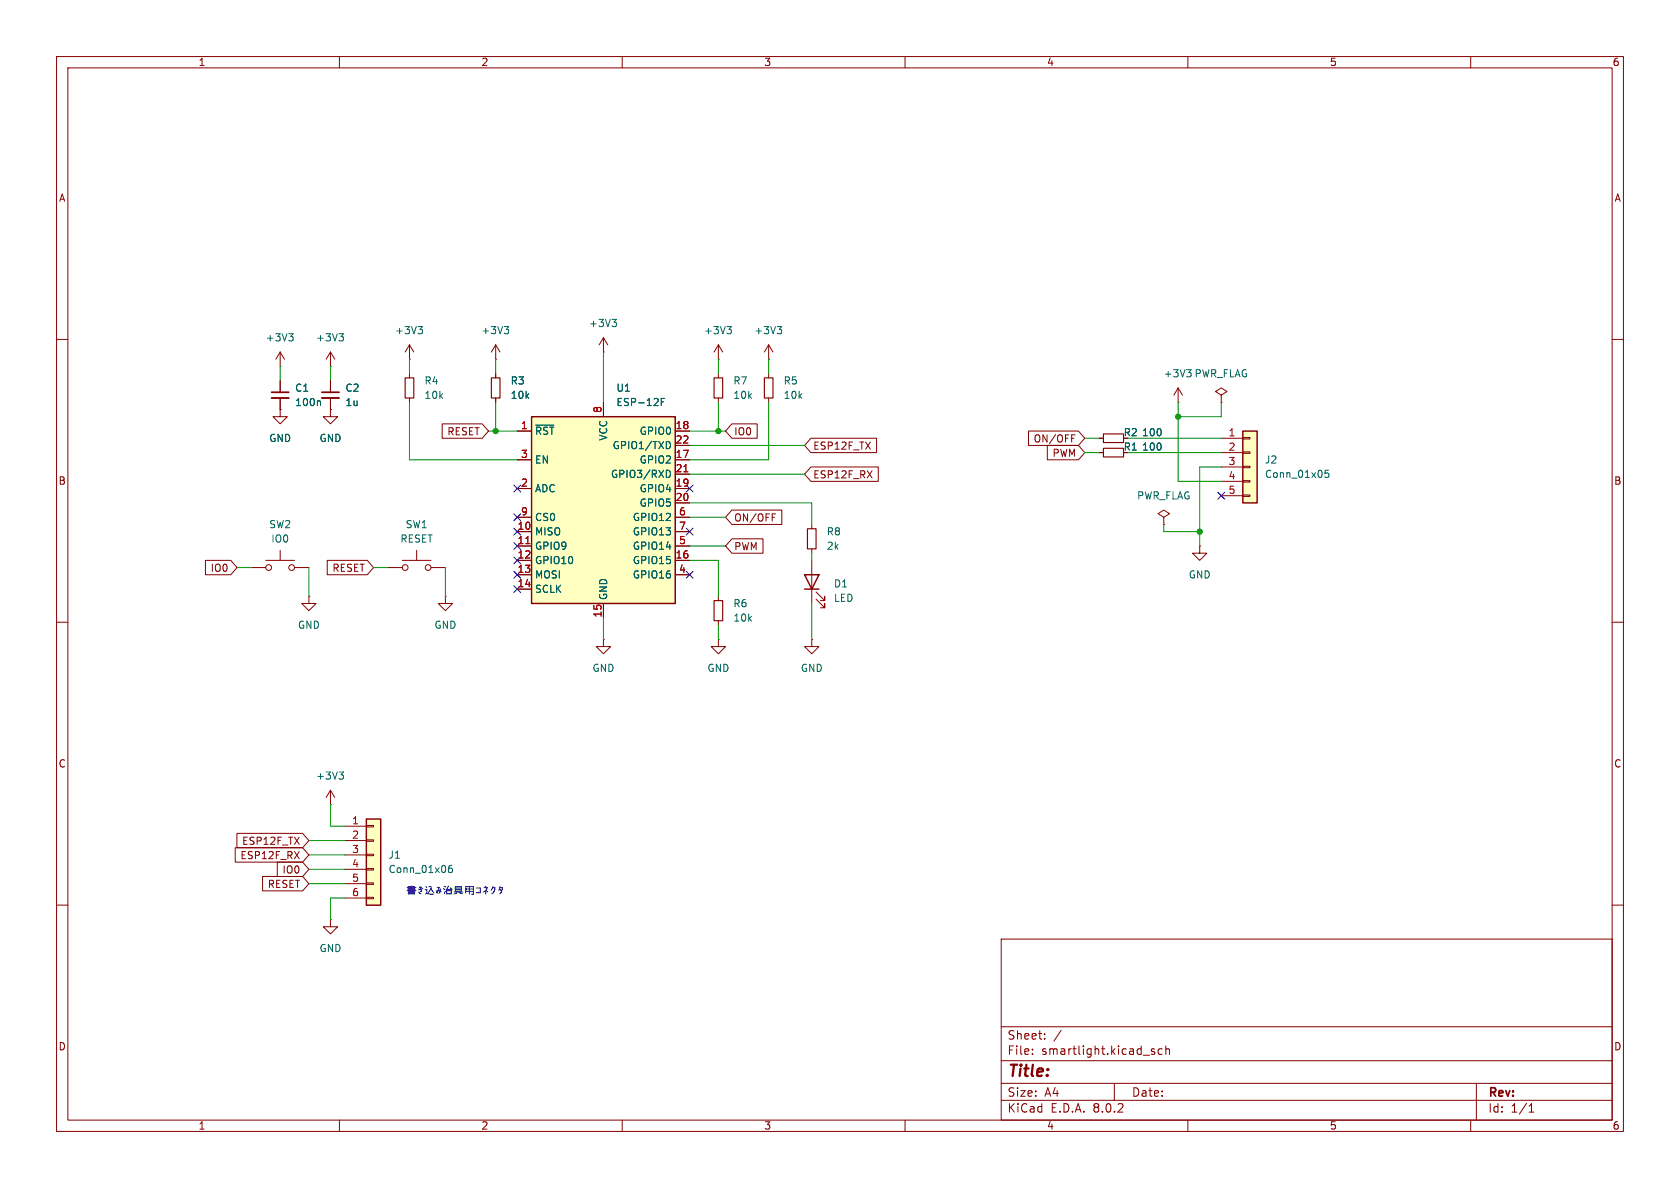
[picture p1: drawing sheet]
<svg xmlns="http://www.w3.org/2000/svg" width="297mm" height="210mm" viewBox="0 0 297 210" stroke-linecap="round" stroke-linejoin="round" font-family="sans-serif">
<g fill="none" stroke="#840000" stroke-width=".18">
<path d="M10 10h277v190h-277zM12 12h273v186h-273zM60 10v2M110 10v2M160 10v2M210 10v2M260 10v2M10 60h2M106.7 59.7l-.8 1.3M106.7 59.7v2.5M106.7 59.7l.7 1.3M285 60h2"/>
<path d="M49.5 72.4v1.3h1.3l-1.3 1.2-1.2-1.2h1.2M49.5 72.4h.1M58.4 72.4v1.3h1.3l-1.3 1.2-1.3-1.2h1.3M58.4 72.4h.1M72.4 66v.8M72.4 70.4v.7M87.6 63.5h.1M87.6 61l-.7 1.2M87.6 61v2.5M87.6 66v.8M87.6 70.4v.7M87.6 61l.8 1.2"/>
<path d="M106.7 62.2h.1M47 99.1h5.1M49.5 97.3v1.8M143.5 92.7v.8M143.5 97v.8M194.3 80h.8M10 110h2M44.4 100.3h2.6M52.1 100.3h2.5M127 113v1.3h1.3l-1.3 1.3-1.3-1.3h1.3M127 113h.1M127 105.4v.8"/>
<path d="M127 109.7v.8M143.5 113v1.3h1.3l-1.3 1.3-1.3-1.3h1.3M143.5 113h.1M285 110h2M10 160h2M285 160h2M177 166h108v32h-108zM60 198v2M110 198v2M160 198v2M177 194.5h108M177 191.5h108"/>
<path d="M177 187.5h108M177 181.5h108M182.5 186.3v.1M182.5 185.5v.1M184.7 183.6v.1M184.7 182.8v.1M187.6 182.1l-1.3 2M197 191.5v3M203.6 185.8l.5 .2 .1 .2-.2 .2-.5-.1M203.6 185.5h.5M205.5 185.5l-.5-.1-.3 .3v.4l.2 .2h.6M206.1 185.5l.2-.1 .4 .1v.9"/>
<path d="M206.1 184.9v1.5M210 198v2M260 198v2M261 191.5v6.5M270.3 196.6h.9M270.3 195.5l.4-.4v1.5"/>
<circle cx="47.5" cy="100.3" r=".51"/>
<circle cx="51.6" cy="100.3" r=".51"/>
</g>
<path d="M89.1 57.7h.8l-.4 .5M89.7 58.2l.2 .3v.3l-.2 .2M108.2 56.5h.8l-.4 .4M108.7 56.9l.3 .3v.3l-.3 .2" fill="none" stroke="#006464" stroke-width=".18"/>
<path d="M71.6 66.8h1.6v3.6h-1.6zM86.9 66.8h1.5v3.6h-1.5zM195.1 79.2h3.5v1.6h-3.5zM142.7 93.5h1.6v3.5h-1.6zM126.2 106.2h1.6v3.5h-1.6z" fill="none" stroke="#840000" stroke-width=".2"/>
<path d="M94 73.7h25.4v33h-25.4z" fill="#ffffc2"/>
<path d="M94 73.7h25.4v33h-25.4zM142.2 101.6h2.6l-1.3 2.5zM142.2 104.1h2.6" fill="none" stroke="#840000" stroke-width=".25"/>
<g fill="none" stroke="#840000" stroke-width=".18">
<path d="M58.4 67.3v2M58.4 70.4v2M72.4 63.5h.1M72.4 61l-.8 1.2M72.4 61v2.5M72.4 61l.8 1.2M91.4 76.2h2.6M106.7 71.1v2.6M119.4 76.2h2.5M119.4 78.7h2.5M135.9 63.5h.1M135.9 61l-.8 1.2"/>
<path d="M135.9 61v2.5M135.9 66v.8M135.9 70.4v.7M135.9 61l.8 1.2M208.3 71.1h.1M208.3 68.6l-.8 1.3M208.3 68.6v2.5M208.3 68.6l.7 1.3M215.9 69.9l1-.7-1-.6-1 .6 1 .7v1.2M215.9 71.1h.1M71.1 99.1h5.1M73.7 97.3v1.8"/>
<path d="M91.4 94h2.6M91.4 96.5h2.6M91.4 99.1h2.6M91.4 81.3h2.6M91.4 86.4h2.6M91.4 91.4h2.6M119.4 94h2.5M119.4 96.5h2.5M119.4 99.1h2.5M119.4 81.3h2.5M119.4 86.4h2.5M119.4 88.9h2.5"/>
<path d="M119.4 83.8h2.5M119.4 91.4h2.5M143.5 99.1v7.6M68.6 100.3h2.5M76.2 100.3h2.5M91.4 101.6h2.6M91.4 104.1h2.6M106.7 106.7v2.5M119.4 101.6h2.5M144.3 105.9l1.5 1.5v-.7v.7h-.8M144.3 104.6l1.5 1.6v-.8v.8h-.8"/>
<circle cx="71.6" cy="100.3" r=".51"/>
<circle cx="75.7" cy="100.3" r=".51"/>
</g>
<path d="M73.9 57.7h.8l-.4 .5M74.4 58.2l.3 .3v.3l-.3 .2M137.4 57.7h.8l-.4 .5M137.9 58.2l.3 .3v.3l-.3 .2M94.7 75.2h3.2M116.9 71h.4M117.5 70.4h-.6v1.3M118.1 78a.68 .68 0 0 1 .4 .7 .68 .68 0 0 1-.4 .6M209.8 65.3h.8l-.4 .5M210.3 65.8l.3 .3v.3l-.3 .2M117.8 83.1a.64 .64 0 0 1 .7 .7 .64 .64 0 0 1-.7 .6" fill="none" stroke="#006464" stroke-width=".18"/>
<path d="M93 96.1h.7M120.9 83.4h.7" fill="none" stroke="#a90000" stroke-width=".18"/>
<path d="M56.9 70.4h3" fill="none" stroke="#840000" stroke-width=".33"/>
<path d="M56.9 69.3h3" fill="none" stroke="#840000" stroke-width=".3"/>
<path d="M135.1 66.8h1.6v3.6h-1.6z" fill="none" stroke="#840000" stroke-width=".2"/>
<path d="M64.8 144.8h2.5v15.2h-2.5z" fill="#ffffc2"/>
<g fill="none" stroke="#840000" stroke-width=".18">
<path d="M49.5 64.8h.1M49.5 62.2v2.6M49.5 67.3v2M49.5 70.4v2M49.5 62.2l-.7 1.3M49.5 62.2l.8 1.3M58.4 64.8h.1M58.4 62.2l-.7 1.3M58.4 62.2v2.6M58.4 62.2l.8 1.3M127 63.5h.1M127 61l-.8 1.2"/>
<path d="M127 61v2.5M127 66v.8M127 70.4v.7M127 61l.8 1.2M212.1 96.5v1.3h1.3l-1.3 1.3-1.3-1.3h1.3M212.1 96.5h.1M54.6 105.4v1.3h1.3l-1.3 1.3-1.3-1.3h1.3M54.6 105.4h.1M78.7 105.4v1.3h1.3l-1.3 1.3-1.2-1.3h1.2M78.7 105.4h.1M106.7 113v1.3h1.2l-1.2 1.3-1.3-1.3h1.3M106.7 113h.1"/>
<path d="M58.4 139.7v2.5M58.4 139.7l-.7 1.3M58.4 139.7l.8 1.3M58.4 142.2h.1M61 146.1h3.8M61 148.6h3.8M61 151.1h3.8M61 153.7h3.8M61 156.2h3.8M61 158.8h3.8M64.8 158.6h1.2v.3h-1.2zM64.8 156.1h1.2v.2h-1.2z"/>
<path d="M64.8 153.5h1.2v.3h-1.2zM64.8 151h1.2v.3h-1.2zM64.8 148.5h1.2v.2h-1.2zM64.8 145.9h1.2v.3h-1.2zM58.4 162.6v1.2h1.3l-1.3 1.3-1.3-1.3h1.3M58.4 162.6h.1"/>
</g>
<path d="M64.8 144.8h2.5v15.2h-2.5z" fill="none" stroke="#840000" stroke-width=".25"/>
<path d="M51 59h.8l-.4 .5M51.6 59.5l.2 .2v.3l-.2 .3M59.9 59h.8l-.4 .5M60.5 59.5l.2 .2v.3l-.2 .3M128.5 57.7h.8l-.4 .5M129.1 58.2l.2 .3v.3l-.2 .2M56.5 70.9l.2 .1v.7M59.9 136.5h.8l-.4 .5M60.5 137l.2 .2v.3l-.2 .2M79.9 153h-.4a.86 .86 0 0 0 0 1.2l.4-.1 .1-.4-.2-.2h-.3l-.2 .2" fill="none" stroke="#006464" stroke-width=".18"/>
<path d="M48 70.4h3.1" fill="none" stroke="#840000" stroke-width=".33"/>
<path d="M48 69.3h3.1" fill="none" stroke="#840000" stroke-width=".3"/>
<path d="M126.2 66.8h1.6v3.6h-1.6z" fill="none" stroke="#840000" stroke-width=".2"/>
<path d="M219.7 76.2h2.5v12.7h-2.5z" fill="#ffffc2"/>
<g fill="none" stroke="#840000" stroke-width=".18">
<path d="M49.5 72.4h.1M49.5 67.3v2M49.5 70.4v2M58.4 72.4h.1M58.4 67.3v2M58.4 70.4v2M78.2 74.9h7l1.2 1.3-1.2 1.3h-7zM87.6 66v.8M87.6 70.4v.7M91.4 76.2h2.6M106.7 71.1v2.6M119.4 76.2h2.5"/>
<path d="M119.4 78.7h2.5M129.4 74.9h4.5v2.6h-4.5l-1.1-1.3zM143.4 77.5h11.6v2.5h-11.6l-1.2-1.3zM181.8 76.2h8.9l1.1 1.3-1.1 1.2h-8.9zM185.2 78.7h5.5l1.1 1.3-1.1 1.3h-5.5zM189.5 76.9h.6M194.3 77.5h.8M215.9 77.5h3.8M219.7 79.9h1.3v.2h-1.3zM219.7 77.3h1.3v.3h-1.3zM36.3 99.1h4.5l1.1 1.2-1.1 1.3h-4.5zM57.8 99.1h7.1l1.1 1.2-1.1 1.3h-7.1z"/>
<path d="M91.4 94h2.6M91.4 96.5h2.6M91.4 99.1h2.6M91.4 81.3h2.6M91.4 86.4h2.6M91.4 91.4h2.6M119.4 94h2.5M119.4 96.5h2.5M119.4 99.1h2.5M119.4 81.3h2.5M119.4 86.4h2.5M119.4 88.9h2.5"/>
<path d="M119.4 83.8h2.5M119.4 91.4h2.5M129.4 90.2h8.8v2.5h-8.8l-1.1-1.3zM129.4 95.2h5.5v2.6h-5.5l-1.1-1.3zM136.5 90.8h.6M143.4 82.5h11.9v2.6h-11.9l-1.2-1.3zM194.3 80h.8M205.7 91.4l1.1-.6-1.1-.6-1 .6 1 .6v1.3M205.7 92.7h.1M215.9 80h3.8M215.9 82.6h3.8M215.9 85.1h3.8"/>
<path d="M215.9 87.6h3.8M219.7 87.5h1.3v.3h-1.3zM219.7 85h1.3v.2h-1.3zM219.7 82.4h1.3v.3h-1.3zM91.4 101.6h2.6M91.4 104.1h2.6M106.7 106.7v2.5M119.4 101.6h2.5M41.6 149.9h11.9l1.1 1.2-1.1 1.3h-11.9zM41.9 147.3h11.6l1.1 1.3-1.1 1.3h-11.6zM46.4 154.9h7.1l1.1 1.3-1.1 1.3h-7.1zM49 152.4h4.5l1.1 1.3-1.1 1.2h-4.5z"/>
</g>
<path d="M219.7 76.2h2.5v12.7h-2.5z" fill="none" stroke="#840000" stroke-width=".25"/>
<path d="M56.5 70.9l.2 .1v.7M94.7 75.2h3.2M116.9 71h.4M117.5 70.4h-.6v1.3M118.1 78a.68 .68 0 0 1 .4 .7 .68 .68 0 0 1-.4 .6M117.8 83.1a.64 .64 0 0 1 .7 .7 .64 .64 0 0 1-.7 .6M234.9 83.1h-.6l-.1 .6 .2-.1 .4 .1 .1 .2v.4l-.2 .1-.5-.1" fill="none" stroke="#006464" stroke-width=".18"/>
<path d="M195.1 76.7h3.5v1.5h-3.5z" fill="none" stroke="#840000" stroke-width=".2"/>
<g fill="none" stroke="#009600" stroke-width=".18">
<path d="M49.5 64.8v2.5M58.4 64.8v2.5M72.4 71.1v10.2h19M72.4 63.5v2.5M86.4 76.2h5M87.6 63.5v2.5M87.6 71.1v5.1M106.7 62.2v8.9M121.9 76.2h6.4M121.9 78.7h20.3M127 63.5v2.5M127 71.1v5.1"/>
<path d="M135.9 63.5v2.5M135.9 71.1v10.2h-14M191.8 77.5h2.5M199.4 77.5h16.5M208.3 71.1v14h7.6M215.9 71.1v2.6h-7.6M121.9 83.8h20.3M121.9 99.1h5.1v6.3M121.9 96.5h6.4M121.9 88.9h21.6v3.8M121.9 91.4h6.4M143.5 97.8v1.3"/>
<path d="M191.8 80h2.5M199.4 80h16.5M205.7 92.7v1.3h6.4M215.9 82.6h-3.8v13.9M41.9 100.3h2.5M54.6 100.3v5.1M66 100.3h2.6M78.7 100.3v5.1M106.7 109.2v3.8M127 110.5v2.5M143.5 106.7v6.3M54.6 153.7h6.4"/>
<path d="M54.6 148.6h6.4M54.6 156.2h6.4M54.6 151.1h6.4M58.4 142.2v3.9h2.6M61 158.8h-2.6v3.8"/>
</g>
<g fill="none" stroke="#000084" stroke-width=".18">
<path d="M90.8 90.8l1.2 1.2M90.8 85.8l1.2 1.2M90.8 98.5l1.2 1.2M90.8 95.9l1.2 1.2M90.8 93.4l1.2 1.2M92 90.8l-1.2 1.2M92 85.8l-1.2 1.2M92 98.5l-1.2 1.2M92 95.9l-1.2 1.2M92 93.4l-1.2 1.2M121.3 93.4l1.2 1.2M121.3 85.8l1.2 1.2"/>
<path d="M122.5 93.4l-1.2 1.2M122.5 85.8l-1.2 1.2M215.3 87l1.2 1.2M216.5 87l-1.2 1.2M90.8 101l1.2 1.2M90.8 103.5l1.2 1.2M92 101l-1.2 1.2M92 103.5l-1.2 1.2M121.3 101l1.2 1.2M122.5 101l-1.2 1.2"/>
</g>
<path d="M93 96.1h.7M120.9 83.4h.7" fill="none" stroke="#a90000" stroke-width=".18"/>
<g fill="#009600" stroke="#009600" stroke-width=".18">
<circle cx="87.6" cy="76.2" r=".46"/>
<circle cx="127" cy="76.2" r=".46"/>
<circle cx="208.3" cy="73.7" r=".46"/>
<circle cx="212.1" cy="94" r=".46"/>
</g>
<text font-size="2.8" fill="#840000" x="178" y="190.9">Title:</text>
<g font-size="2.1" fill="#840000">
<text x="178" y="184">Sheet:</text>
<text x="178" y="186.7">File:</text>
<text x="184.1" y="186.7">smartlight.kicad_sch</text>
<text x="178" y="196.9">KiCad</text>
<text x="178" y="194.1">Size:</text>
<text x="184.7" y="194.1">A4</text>
<text x="185.7" y="196.9">E.D.A.</text>
<text x="193.3" y="196.9">8.0.2</text>
<text x="200" y="194.1">Date:</text>
<text x="263" y="194.3">Rev:</text>
<text x="263" y="196.9">Id:</text>
<text x="267.1" y="196.9">1/1</text>
</g>
<g font-size="1.8" fill="#840000">
<text x="35" y="11.9">1</text>
<text x="85" y="11.9">2</text>
<text x="135" y="11.9">3</text>
<text x="185" y="11.9">4</text>
<text x="235" y="11.9">5</text>
<text x="285" y="11.9">6</text>
<text x="10.3" y="35.9">A</text>
<text x="285.3" y="35.9">A</text>
<text x="79" y="77.2">RESET</text>
<text x="129.7" y="77.2">IO0</text>
<text x="198.6" y="77.3">R2</text>
<text x="143.7" y="79.7">ESP12F_TX</text>
<text x="182.6" y="78.4">ON/OFF</text>
<text x="186" y="81">PWM</text>
<text x="198.6" y="79.9">R1</text>
<text x="10.3" y="85.9">B</text>
<text x="143.7" y="84.8">ESP12F_RX</text>
<text x="285.3" y="85.9">B</text>
<text x="129.7" y="92.4">ON/OFF</text>
<text x="37.1" y="101.3">IO0</text>
<text x="58.7" y="101.3">RESET</text>
<text x="129.7" y="97.5">PWM</text>
<text x="10.3" y="135.9">C</text>
<text x="285.3" y="135.9">C</text>
<text x="42.7" y="149.5">ESP12F_TX</text>
<text x="42.4" y="152.1">ESP12F_RX</text>
<text x="49.8" y="154.6">IO0</text>
<text x="47.2" y="157.2">RESET</text>
<text x="10.3" y="185.9">D</text>
<text x="285.3" y="185.9">D</text>
<text x="35" y="199.9">1</text>
<text x="85" y="199.9">2</text>
<text x="135" y="199.9">3</text>
<text x="185" y="199.9">4</text>
<text x="235" y="199.9">5</text>
<text x="285" y="199.9">6</text>
</g>
<g font-size="1.8" fill="#006464">
<text x="69.7" y="59.3">+3V3</text>
<text x="85" y="59.3">+3V3</text>
<text x="104" y="58">+3V3</text>
<text x="124.4" y="59.3">+3V3</text>
<text x="133.2" y="59.3">+3V3</text>
<text x="46.9" y="60.6">+3V3</text>
<text x="55.8" y="60.6">+3V3</text>
<text x="52.1" y="69.4">C1</text>
<text x="52.1" y="72">100n</text>
<text x="61" y="69.4">C2</text>
<text x="61" y="72">1u</text>
<text x="74.9" y="68.2">R4</text>
<text x="74.9" y="70.7">10k</text>
<text x="90.2" y="68.2">R3</text>
<text x="90.2" y="70.7">10k</text>
<text x="108.9" y="69.4">U1</text>
<text x="108.9" y="72">ESP-12F</text>
<text x="129.5" y="68.2">R7</text>
<text x="129.5" y="70.7">10k</text>
<text x="138.4" y="68.2">R5</text>
<text x="138.4" y="70.7">10k</text>
<text x="205.6" y="66.9">+3V3</text>
<text x="211.1" y="66.9">PWR_FLAG</text>
<text x="94.5" y="77.1">~{RST}</text>
<text x="107.5" y="78" transform="rotate(-90 107.5 78)">VCC</text>
<text x="113" y="77.1">GPIO0</text>
<text x="201.8" y="77.3">100</text>
<text x="47.5" y="78.3">GND</text>
<text x="56.4" y="78.3">GND</text>
<text x="94.5" y="82.1">EN</text>
<text x="108.2" y="79.6">GPIO1/TXD</text>
<text x="113" y="82.1">GPIO2</text>
<text x="201.8" y="79.9">100</text>
<text x="223.5" y="82.1">J2</text>
<text x="94.5" y="87.2">ADC</text>
<text x="107.9" y="84.7">GPIO3/RXD</text>
<text x="113" y="87.2">GPIO4</text>
<text x="113" y="89.8">GPIO5</text>
<text x="200.9" y="88.5">PWR_FLAG</text>
<text x="223.5" y="84.7">Conn_01x05</text>
<text x="47.5" y="93.6">SW2</text>
<text x="71.6" y="93.6">SW1</text>
<text x="94.5" y="94.8">MISO</text>
<text x="94.5" y="92.3">CS0</text>
<text x="111.8" y="92.3">GPIO12</text>
<text x="111.8" y="94.8">GPIO13</text>
<text x="146.1" y="94.8">R8</text>
<text x="47.9" y="96.1">IO0</text>
<text x="70.7" y="96.1">RESET</text>
<text x="94.5" y="97.4">GPIO9</text>
<text x="94.5" y="99.9">GPIO10</text>
<text x="111.8" y="99.9">GPIO15</text>
<text x="111.8" y="97.4">GPIO14</text>
<text x="146.1" y="97.4">2k</text>
<text x="94.5" y="102.5">MOSI</text>
<text x="94.5" y="105">SCLK</text>
<text x="107.5" y="106.2" transform="rotate(-90 107.5 106.2)">GND</text>
<text x="111.8" y="102.5">GPIO16</text>
<text x="129.5" y="107.5">R6</text>
<text x="147.3" y="104.1">D1</text>
<text x="147.3" y="106.6">LED</text>
<text x="210.1" y="102.5">GND</text>
<text x="52.6" y="111.4">GND</text>
<text x="76.7" y="111.4">GND</text>
<text x="129.5" y="110.1">10k</text>
<text x="104.6" y="119">GND</text>
<text x="125" y="119">GND</text>
<text x="141.5" y="119">GND</text>
<text x="55.8" y="138">+3V3</text>
<text x="68.6" y="152">J1</text>
<text x="68.6" y="154.5">Conn_01x06</text>
<text x="56.4" y="168.5">GND</text>
</g>
<g font-size="1.8" fill="#a90000">
<text x="92" y="75.9">1</text>
<text x="106.4" y="73.1" transform="rotate(-90 106.4 73.1)">8</text>
<text x="119.3" y="75.9">18</text>
<text x="217.1" y="77.2">1</text>
<text x="92" y="81">3</text>
<text x="119.3" y="81">17</text>
<text x="119.3" y="83.6">21</text>
<text x="119.3" y="78.5">22</text>
<text x="217.1" y="79.8">2</text>
<text x="217.1" y="82.3">3</text>
<text x="92" y="86.1">2</text>
<text x="119.3" y="86.1">19</text>
<text x="119.3" y="88.6">20</text>
<text x="217.1" y="84.8">4</text>
<text x="217.1" y="87.4">5</text>
<text x="91.4" y="93.7">10</text>
<text x="92" y="91.2">9</text>
<text x="119.9" y="91.2">6</text>
<text x="119.9" y="93.7">7</text>
<text x="91.4" y="96.3">11</text>
<text x="91.4" y="98.8">12</text>
<text x="91.4" y="101.3">13</text>
<text x="119.3" y="98.8">16</text>
<text x="119.9" y="101.3">4</text>
<text x="119.9" y="96.3">5</text>
<text x="91.4" y="103.9">14</text>
<text x="106.4" y="109.3" transform="rotate(-90 106.4 109.3)">15</text>
<text x="62.2" y="145.8">1</text>
<text x="62.2" y="148.3">2</text>
<text x="62.2" y="150.9">3</text>
<text x="62.2" y="153.4">4</text>
<text x="62.2" y="156">5</text>
<text x="62.2" y="158.5">6</text>
</g>
<text font-size="1.8" fill="#0000c2" x="71.7" y="158.3">þÿfø0M•¼0•l»Qwu(0³0Í0¯0¿</text>
</svg>
